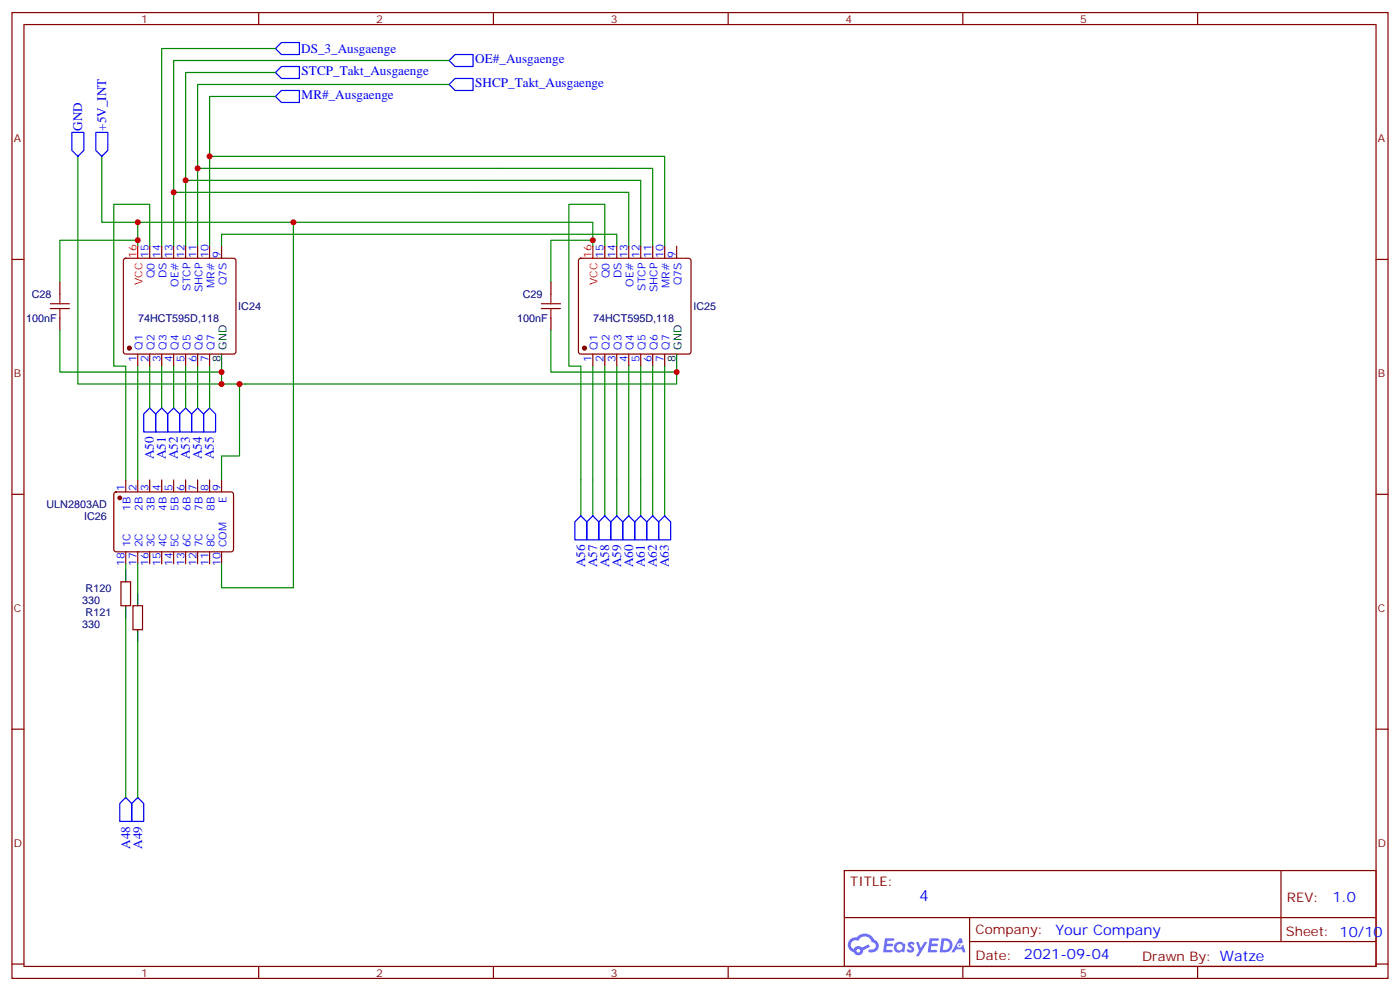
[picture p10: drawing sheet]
<svg xmlns="http://www.w3.org/2000/svg" width="412mm" height="292mm" viewBox="0 0 412 292" stroke-linecap="round" stroke-linejoin="round" font-family="sans-serif">
<g fill="none" stroke="#870000" stroke-width=".35">
<path d="M3.5 3.7h405.4v284.3h-405.4zM7.1 7.2h398.2v277.3h-398.2zM76.2 3.7v3.5M145.3 3.7v3.5M214.5 3.7v3.5M283.6 3.7v3.5M352.8 3.7v3.5M3.5 76.4h3.6M405.3 76.4h3.6M3.5 145.5h3.6M405.3 145.5h3.6M3.5 214.7h3.6"/>
<path d="M405.3 214.7h3.6M248.7 256.3h156.6v28.2h-156.6zM377.3 256.3v20.9M248.7 270.1h156.5M285.6 277.2h119.6M285.6 270.1v14.2M3.5 283.8h3.6M76.2 284.5v3.5M145.3 284.5v3.5M214.5 284.5v3.5M283.6 284.5v3.5M352.8 284.5v3.5"/>
<path d="M405.3 283.8h3.6"/>
</g>
<g fill="#5487ff">
<path d="M267.7 277.5a1.22 1.22 0 0 1 1.7 .2l-.4 .6a.47 .47 0 0 0-.3-.4 .47 .47 0 0 0-.5 .2l.1 .2a1.14 1.14 0 0 1 .8 1.8 1.14 1.14 0 0 1-1.9 0l-.2-.2 .5-.6 .7 .5a.29 .29 0 0 0 .3-.3 .29 .29 0 0 0-.2-.3 1.04 1.04 0 0 1-.6-1.7z"/>
<path d="M260.7 276.2h2.4l.3 .2-.2 .5-1.8 .1-.1 .8h1.5l.3 .4-.3 .4h-1.6l-.2 1.1h1.7l.2 .3-.2 .3-2.6 .1z"/>
<path d="M273.8 276.2h2.4l.3 .2-.1 .5-1.8 .1-.2 .8h1.6l.3 .4-.4 .4-1.6-.1-.1 1.1 1.7 .1 .2 .3-.2 .3-2.6 .1z"/>
<path d="M282.6 276.2h.7l.3 1.3-.6 .3a.69 .69 0 0 0-1 .3 .69 .69 0 0 0 .4 .9 .69 .69 0 0 0 .9-.6l.5-.2 .6 2.2h-.8l-.2-.9h-1.8l-.5 .9h-.8z"/>
<path d="M269.8 277.3h.8l.6 1.8 1.1-1.8h.9l-2.6 4.2h-.8l.9-1.5z"/>
<path d="M277.4 276.2l-.6 4.2h1.3a2.11 2.11 0 0 0 2.5-2.1 2.11 2.11 0 0 0-2.5-2.1zM278.1 277a1.39 1.39 0 0 1 1.7 1.4 1.39 1.39 0 0 1-1.8 1.2h-.3z"/>
<path d="M263.7 277.8a1.54 1.54 0 0 0-.1 2.2 1.54 1.54 0 0 0 2.2 .1l.6 .3 .3-2.3-.2-.3h-.4a1.49 1.49 0 0 0-2.4 0zM264 278.8a.94 .94 0 0 1 1.8 0 .94 .94 0 0 1-1.8 0z"/>
<path d="M250.4 276.6a2.18 2.18 0 0 0 1.1 3.7 1.44 1.44 0 0 0 1.6 .9 1.44 1.44 0 0 0 1.2-1.4l2-1.1-.5-.7-1.9 1a1.47 1.47 0 0 0-2.4 .4 1.39 1.39 0 0 1-.7-1.9 1.39 1.39 0 0 1 2-.5 2.12 2.12 0 0 1 2.2-1.3 2.12 2.12 0 0 1 1.9 1.7 1.14 1.14 0 0 1 1.1 1.4 1.14 1.14 0 0 1-1.7 .7 .43 .43 0 0 0-.5 .4 .43 .43 0 0 0 .4 .5 1.98 1.98 0 0 0 2.5-1.2 1.98 1.98 0 0 0-1.2-2.6 3.1 3.1 0 0 0-5.3-.6l-.9 .1zM252.3 279.9a.55 .55 0 0 1 1.1 0 .55 .55 0 0 1-1.1 0z"/>
<circle cx="282.6" cy="278.3" r=".26"/>
</g>
<g fill="none" stroke="#008700" stroke-width=".35">
<path d="M81.1 14.3h-33.5v58.2M132.3 17.8h-81.1v54.7M81.1 21.3h-26.4v51.2M81.1 28.4h-19.4v44.1M132.3 24.9h-74.1v47.6M22.9 46v67.1h176.4v-5.3M30 46v19.4h144.6v7.1M51.2 56.6h134v15.9M54.7 53.1h134v19.4M58.2 49.6h134.1v22.9M61.7 46h134.1v26.5M40.6 70.7h-23v12.4"/>
<path d="M40.6 65.4v7.1M44.1 72.5v-12.4h-10.6v47.7h3.5v33.5M65.3 72.5v-3.5h116.4v3.5M86.4 65.4v107.6h-21.1v-7M174.6 70.7h-12.3v12.4M178.2 72.5v-12.4h-10.6v47.7h3.5v44.1M17.6 97.2v12.3h47.7M162.3 97.2v12.3h37M40.6 107.8v33.5M44.1 107.8v12.3M47.6 107.8v12.3M51.2 107.8v12.3"/>
<path d="M54.7 107.8v12.3M58.2 107.8v12.3M61.7 107.8v12.3M65.3 107.8v5.3M70.6 113.1v21.1h-5.3v7.1M174.6 107.8v44.1M178.2 107.8v44.1M181.7 107.8v44.1M185.2 107.8v44.1M188.7 107.8v44.1M192.3 107.8v44.1M195.8 107.8v44.1"/>
<path d="M37 166v1.7M40.6 166v8.8M37 181.9v52.9M40.6 188.9v45.9"/>
</g>
<g fill="none" stroke="#00f" stroke-width=".35">
<path d="M82.9 12.5h5.3v3.6h-5.3l-1.8-1.8zM82.9 19.6h5.3v3.5h-5.3l-1.8-1.8zM134.1 16.1h5.2v3.5h-5.2l-1.8-1.8zM21.2 39h3.5v5.3l-1.8 1.7-1.7-1.7zM28.2 39h3.5v5.3l-1.7 1.7-1.8-1.7zM81.1 28.4l1.8-1.8h5.3v3.6h-5.3zM132.3 24.9l1.8-1.8h5.2v3.5h-5.2zM44.1 120.1l1.8 1.8v5.3h-3.6v-5.3zM47.6 120.1l1.8 1.8v5.3h-3.5v-5.3zM51.2 120.1l1.7 1.8v5.3h-3.5v-5.3zM54.7 120.1l1.7 1.8v5.3h-3.5v-5.3zM58.2 120.1l1.8 1.8v5.3h-3.6v-5.3z"/>
<path d="M60 121.9l1.7-1.8 1.8 1.8v5.3h-3.5zM171.1 151.9l1.8 1.7v5.3h-3.6v-5.3zM174.6 151.9l1.8 1.7v5.3h-3.5v-5.3zM178.2 151.9l1.7 1.7v5.3h-3.5v-5.3zM181.7 151.9l1.7 1.7v5.3h-3.5v-5.3zM185.2 151.9l1.8 1.7v5.3h-3.6v-5.3zM188.7 151.9l1.8 1.7v5.3h-3.5v-5.3zM192.3 151.9l1.7 1.7v5.3h-3.5v-5.3zM195.8 151.9l1.8 1.7v5.3h-3.6v-5.3zM35.3 236.5l1.7-1.7 1.8 1.7v5.3h-3.5zM40.6 234.8l1.7 1.7v5.3h-3.5v-5.3z"/>
</g>
<g fill="#870000" stroke="#870000" stroke-width=".35">
<circle cx="38.1" cy="102.5" r=".53"/>
<circle cx="172.2" cy="102.5" r=".53"/>
<circle cx="35.3" cy="146.6" r=".53"/>
</g>
<g fill="none" stroke="#870000" stroke-width=".35">
<path d="M36.6 76.2l.4-.2h31.8l.5 .2 .2 .5v26.8l-.2 .5-.5 .2h-31.8l-.5-.2-.2-.5v-26.8zM44.1 72.5v3.5M47.6 72.5v3.5M51.2 72.5v3.5M54.7 72.5v3.5M58.2 72.5v3.5M61.7 72.5v3.5M65.3 72.5v3.5M170.6 76.2l.5-.2h31.7l.5 .2 .3 .5v26.8l-.3 .5-.5 .2h-31.7l-.5-.2-.2-.5v-26.8zM178.2 72.5v3.5M181.7 72.5v3.5M185.2 72.5v3.5"/>
<path d="M188.7 72.5v3.5M192.3 72.5v3.5M195.8 72.5v3.5M199.3 72.5v3.5M17.6 83.1v3.5M17.6 93.7v3.5M162.3 83.1v3.5M162.3 93.7v3.5M40.6 104.2v3.6M44.1 104.2v3.6M47.6 104.2v3.6M51.2 104.2v3.6"/>
<path d="M54.7 104.2v3.6M58.2 104.2v3.6M61.7 104.2v3.6M174.6 104.2v3.6M178.2 104.2v3.6M181.7 104.2v3.6M185.2 104.2v3.6M188.7 104.2v3.6M192.3 104.2v3.6M195.8 104.2v3.6M33.7 145l.5-.2 34.2 .1 .4 .6-.1 16.5-.6 .5-34.2-.1-.4-.7v-16.2zM37 141.3v3.5"/>
<path d="M40.6 141.3v3.5M44.1 141.3v3.5M47.6 141.3v3.5M51.2 141.3v3.5M54.7 141.3v3.5M58.2 141.3v3.5M61.7 141.3v3.5M65.3 141.3v3.5M35.6 171.3h2.9v7h-2.9zM37 162.5v3.5M39.2 178.3h2.8v7.1h-2.8zM40.6 162.5v3.5"/>
<path d="M44.1 162.5v3.5M47.6 162.5v3.5M51.2 162.5v3.5M54.7 162.5v3.5M58.2 162.5v3.5M61.7 162.5v3.5M65.3 162.5v3.5"/>
</g>
<path d="M65.3 104.2v3.6M199.3 104.2v3.6M37 167.7v3.6M37 178.3v3.6M40.6 174.8v3.5M40.6 185.4v3.5" fill="none" stroke="#000" stroke-width=".35"/>
<path d="M40.6 72.5v3.5M174.6 72.5v3.5" fill="none" stroke="#f00" stroke-width=".35"/>
<path d="M14.8 89.4h5.7M14.8 90.8h5.7M17.6 86.6v2.8M17.6 90.8v2.9M159.5 89.4h5.6M159.5 90.8h5.6M162.3 86.6v2.8M162.3 90.8v2.9" fill="none" stroke="#a10000" stroke-width=".35"/>
<g fill="#c00">
<circle cx="51.2" cy="56.6" r=".88"/>
<circle cx="54.7" cy="53.1" r=".88"/>
<circle cx="58.2" cy="49.6" r=".88"/>
<circle cx="61.7" cy="46" r=".88"/>
<circle cx="65.3" cy="113.1" r=".88"/>
<circle cx="40.6" cy="65.4" r=".88"/>
<circle cx="70.6" cy="113.1" r=".88"/>
<circle cx="40.6" cy="70.7" r=".88"/>
<circle cx="65.3" cy="109.5" r=".88"/>
<circle cx="174.6" cy="70.7" r=".88"/>
<circle cx="199.3" cy="109.5" r=".88"/>
<circle cx="86.4" cy="65.4" r=".88"/>
</g>
<text font-size="4.6" fill="#00f" x="270.8" y="265.3">4</text>
<g font-size="4.2" fill="#00f">
<text x="392.5" y="265.6">1.0</text>
<text x="310.9" y="275.1">Your Company</text>
<text x="301.6" y="282.4">2021-09-04</text>
</g>
<g font-size="3.9" fill="#00f">
<text x="88.7" y="15.6">DS_3_Ausgaenge</text>
<text x="88.9" y="22.2">STCP_Takt_Ausgaenge</text>
<text x="140" y="18.7">OE#_Ausgaenge</text>
<text x="88.9" y="29.2">MR#_Ausgaenge</text>
<text x="140" y="25.7">SHCP_Takt_Ausgaenge</text>
<text x="24.2" y="38.5" transform="rotate(-90 24.2 38.5)">GND</text>
<text x="31.3" y="38.5" transform="rotate(-90 31.3 38.5)">+5V_INT</text>
<text x="45.4" y="135.2" transform="rotate(-90 45.4 135.2)">A50</text>
<text x="48.9" y="135.2" transform="rotate(-90 48.9 135.2)">A51</text>
<text x="52.4" y="135.2" transform="rotate(-90 52.4 135.2)">A52</text>
<text x="55.9" y="135.2" transform="rotate(-90 55.9 135.2)">A53</text>
<text x="59.5" y="135.2" transform="rotate(-90 59.5 135.2)">A54</text>
<text x="63" y="135.2" transform="rotate(-90 63 135.2)">A55</text>
<text x="172.4" y="166.9" transform="rotate(-90 172.4 166.9)">A56</text>
<text x="175.9" y="166.9" transform="rotate(-90 175.9 166.9)">A57</text>
<text x="179.4" y="166.9" transform="rotate(-90 179.4 166.9)">A58</text>
<text x="182.9" y="166.9" transform="rotate(-90 182.9 166.9)">A59</text>
<text x="186.5" y="166.9" transform="rotate(-90 186.5 166.9)">A60</text>
<text x="190" y="166.9" transform="rotate(-90 190 166.9)">A61</text>
<text x="193.5" y="166.9" transform="rotate(-90 193.5 166.9)">A62</text>
<text x="197.1" y="166.9" transform="rotate(-90 197.1 166.9)">A63</text>
<text x="38.3" y="249.8" transform="rotate(-90 38.3 249.8)">A48</text>
<text x="41.8" y="249.8" transform="rotate(-90 41.8 249.8)">A49</text>
</g>
<g font-size="3.9" fill="#800">
<text x="250.5" y="260.9">TITLE:</text>
<text x="379.1" y="265.6">REV:</text>
<text x="287.4" y="275.1">Company:</text>
<text x="378.7" y="275.7">Sheet: 10/10</text>
<text x="287.4" y="282.8">Date:</text>
<text x="336.4" y="282.8">Drawn By: Watze</text>
</g>
<g font-size="3.2" fill="#800">
<text x="41.6" y="6.7">1</text>
<text x="110.8" y="6.7">2</text>
<text x="179.9" y="6.7">3</text>
<text x="249.1" y="6.7">4</text>
<text x="318.2" y="6.7">5</text>
<text x="4.1" y="41.8">A</text>
<text x="405.9" y="41.8">A</text>
<text x="4.1" y="110.9">B</text>
<text x="405.9" y="110.9">B</text>
<text x="4.1" y="180.1">C</text>
<text x="405.9" y="180.1">C</text>
<text x="4.1" y="249.2">D</text>
<text x="405.9" y="249.2">D</text>
<text x="41.6" y="287.5">1</text>
<text x="110.8" y="287.5">2</text>
<text x="179.9" y="287.5">3</text>
<text x="249.1" y="287.5">4</text>
<text x="318.2" y="287.5">5</text>
</g>
<g font-size="3.2" fill="#f00">
<text x="40.2" y="75.8" transform="rotate(-90 40.2 75.8)">16</text>
<text x="174.3" y="75.8" transform="rotate(-90 174.3 75.8)">16</text>
<text x="42" y="83.9" transform="rotate(-90 42 83.9)">VCC</text>
<text x="176" y="83.9" transform="rotate(-90 176 83.9)">VCC</text>
</g>
<g font-size="3.2" fill="#00f">
<text x="43.7" y="75.8" transform="rotate(-90 43.7 75.8)">15</text>
<text x="47.3" y="75.8" transform="rotate(-90 47.3 75.8)">14</text>
<text x="50.8" y="75.8" transform="rotate(-90 50.8 75.8)">13</text>
<text x="54.3" y="75.8" transform="rotate(-90 54.3 75.8)">12</text>
<text x="57.9" y="75.8" transform="rotate(-90 57.9 75.8)">11</text>
<text x="61.4" y="75.8" transform="rotate(-90 61.4 75.8)">10</text>
<text x="64.9" y="75.8" transform="rotate(-90 64.9 75.8)">9</text>
<text x="177.8" y="75.8" transform="rotate(-90 177.8 75.8)">15</text>
<text x="181.3" y="75.8" transform="rotate(-90 181.3 75.8)">14</text>
<text x="184.9" y="75.8" transform="rotate(-90 184.9 75.8)">13</text>
<text x="188.4" y="75.8" transform="rotate(-90 188.4 75.8)">12</text>
<text x="191.9" y="75.8" transform="rotate(-90 191.9 75.8)">11</text>
<text x="195.4" y="75.8" transform="rotate(-90 195.4 75.8)">10</text>
<text x="199" y="75.8" transform="rotate(-90 199 75.8)">9</text>
<text x="45.5" y="81.8" transform="rotate(-90 45.5 81.8)">Q0</text>
<text x="49" y="81.9" transform="rotate(-90 49 81.9)">DS</text>
<text x="179.6" y="81.8" transform="rotate(-90 179.6 81.8)">Q0</text>
<text x="183.1" y="81.9" transform="rotate(-90 183.1 81.9)">DS</text>
<text x="52.6" y="84.4" transform="rotate(-90 52.6 84.4)">OE#</text>
<text x="56.1" y="85.6" transform="rotate(-90 56.1 85.6)">STCP</text>
<text x="59.6" y="86" transform="rotate(-90 59.6 86)">SHCP</text>
<text x="63.1" y="84.8" transform="rotate(-90 63.1 84.8)">MR#</text>
<text x="66.7" y="84" transform="rotate(-90 66.7 84)">Q7S</text>
<text x="186.6" y="84.4" transform="rotate(-90 186.6 84.4)">OE#</text>
<text x="190.1" y="85.6" transform="rotate(-90 190.1 85.6)">STCP</text>
<text x="193.7" y="86" transform="rotate(-90 193.7 86)">SHCP</text>
<text x="197.2" y="84.8" transform="rotate(-90 197.2 84.8)">MR#</text>
<text x="200.7" y="84" transform="rotate(-90 200.7 84)">Q7S</text>
<text x="40.2" y="106.4" transform="rotate(-90 40.2 106.4)">1</text>
<text x="42" y="102.9" transform="rotate(-90 42 102.9)">Q1</text>
<text x="43.7" y="106.4" transform="rotate(-90 43.7 106.4)">2</text>
<text x="45.5" y="102.9" transform="rotate(-90 45.5 102.9)">Q2</text>
<text x="47.3" y="106.4" transform="rotate(-90 47.3 106.4)">3</text>
<text x="49" y="102.9" transform="rotate(-90 49 102.9)">Q3</text>
<text x="50.8" y="106.4" transform="rotate(-90 50.8 106.4)">4</text>
<text x="52.6" y="102.9" transform="rotate(-90 52.6 102.9)">Q4</text>
<text x="54.3" y="106.4" transform="rotate(-90 54.3 106.4)">5</text>
<text x="56.1" y="102.9" transform="rotate(-90 56.1 102.9)">Q5</text>
<text x="57.9" y="106.4" transform="rotate(-90 57.9 106.4)">6</text>
<text x="59.6" y="102.9" transform="rotate(-90 59.6 102.9)">Q6</text>
<text x="61.4" y="106.4" transform="rotate(-90 61.4 106.4)">7</text>
<text x="63.1" y="102.9" transform="rotate(-90 63.1 102.9)">Q7</text>
<text x="174.3" y="106.4" transform="rotate(-90 174.3 106.4)">1</text>
<text x="176" y="102.9" transform="rotate(-90 176 102.9)">Q1</text>
<text x="177.8" y="106.4" transform="rotate(-90 177.8 106.4)">2</text>
<text x="179.6" y="102.9" transform="rotate(-90 179.6 102.9)">Q2</text>
<text x="181.3" y="106.4" transform="rotate(-90 181.3 106.4)">3</text>
<text x="183.1" y="102.9" transform="rotate(-90 183.1 102.9)">Q3</text>
<text x="184.9" y="106.4" transform="rotate(-90 184.9 106.4)">4</text>
<text x="186.6" y="102.9" transform="rotate(-90 186.6 102.9)">Q4</text>
<text x="188.4" y="106.4" transform="rotate(-90 188.4 106.4)">5</text>
<text x="190.1" y="102.9" transform="rotate(-90 190.1 102.9)">Q5</text>
<text x="191.9" y="106.4" transform="rotate(-90 191.9 106.4)">6</text>
<text x="193.7" y="102.9" transform="rotate(-90 193.7 102.9)">Q6</text>
<text x="195.4" y="106.4" transform="rotate(-90 195.4 106.4)">7</text>
<text x="197.2" y="102.9" transform="rotate(-90 197.2 102.9)">Q7</text>
<text x="36.7" y="144.6" transform="rotate(-90 36.7 144.6)">1</text>
<text x="40.2" y="144.6" transform="rotate(-90 40.2 144.6)">2</text>
<text x="43.7" y="144.6" transform="rotate(-90 43.7 144.6)">3</text>
<text x="47.3" y="144.6" transform="rotate(-90 47.3 144.6)">4</text>
<text x="50.8" y="144.6" transform="rotate(-90 50.8 144.6)">5</text>
<text x="54.3" y="144.6" transform="rotate(-90 54.3 144.6)">6</text>
<text x="57.9" y="144.6" transform="rotate(-90 57.9 144.6)">7</text>
<text x="61.4" y="144.6" transform="rotate(-90 61.4 144.6)">8</text>
<text x="64.9" y="144.6" transform="rotate(-90 64.9 144.6)">9</text>
<text x="66.7" y="148.1" transform="rotate(-90 66.7 148.1)">E</text>
<text x="38.5" y="150.3" transform="rotate(-90 38.5 150.3)">1B</text>
<text x="42" y="150.3" transform="rotate(-90 42 150.3)">2B</text>
<text x="45.5" y="150.3" transform="rotate(-90 45.5 150.3)">3B</text>
<text x="49" y="150.3" transform="rotate(-90 49 150.3)">4B</text>
<text x="52.6" y="150.3" transform="rotate(-90 52.6 150.3)">5B</text>
<text x="56.1" y="150.3" transform="rotate(-90 56.1 150.3)">6B</text>
<text x="59.6" y="150.3" transform="rotate(-90 59.6 150.3)">7B</text>
<text x="63.1" y="150.3" transform="rotate(-90 63.1 150.3)">8B</text>
<text x="38.5" y="161.1" transform="rotate(-90 38.5 161.1)">1C</text>
<text x="42" y="161.1" transform="rotate(-90 42 161.1)">2C</text>
<text x="45.5" y="161.1" transform="rotate(-90 45.5 161.1)">3C</text>
<text x="49" y="161.1" transform="rotate(-90 49 161.1)">4C</text>
<text x="52.6" y="161.1" transform="rotate(-90 52.6 161.1)">5C</text>
<text x="56.1" y="161.1" transform="rotate(-90 56.1 161.1)">6C</text>
<text x="59.6" y="161.1" transform="rotate(-90 59.6 161.1)">7C</text>
<text x="63.1" y="161.1" transform="rotate(-90 63.1 161.1)">8C</text>
<text x="66.7" y="161.1" transform="rotate(-90 66.7 161.1)">COM</text>
<text x="36.7" y="166.7" transform="rotate(-90 36.7 166.7)">18</text>
<text x="40.2" y="166.7" transform="rotate(-90 40.2 166.7)">17</text>
<text x="43.7" y="166.7" transform="rotate(-90 43.7 166.7)">16</text>
<text x="47.3" y="166.7" transform="rotate(-90 47.3 166.7)">15</text>
<text x="50.8" y="166.7" transform="rotate(-90 50.8 166.7)">14</text>
<text x="54.3" y="166.7" transform="rotate(-90 54.3 166.7)">13</text>
<text x="57.9" y="166.7" transform="rotate(-90 57.9 166.7)">12</text>
<text x="61.4" y="166.7" transform="rotate(-90 61.4 166.7)">11</text>
<text x="64.9" y="166.7" transform="rotate(-90 64.9 166.7)">10</text>
</g>
<g font-size="3.2" fill="#000080">
<text x="9.3" y="87.7">C28</text>
<text x="154" y="87.7">C29</text>
<text x="7.7" y="94.8">100nF</text>
<text x="40.7" y="94.8">74HCT595D,118</text>
<text x="70.2" y="91.2">IC24</text>
<text x="152.3" y="94.8">100nF</text>
<text x="174.7" y="94.8">74HCT595D,118</text>
<text x="204.3" y="91.2">IC25</text>
<text x="13.7" y="149.5">ULN2803AD</text>
<text x="24.8" y="153">IC26</text>
<text x="24.2" y="177.7">330</text>
<text x="25.2" y="174.2">R120</text>
<text x="24.2" y="184.8">330</text>
<text x="25.2" y="181.3">R121</text>
</g>
<g font-size="3.2">
<text x="64.9" y="106.4" transform="rotate(-90 64.9 106.4)">8</text>
<text x="66.7" y="102.9" transform="rotate(-90 66.7 102.9)">GND</text>
<text x="199" y="106.4" transform="rotate(-90 199 106.4)">8</text>
<text x="200.7" y="102.9" transform="rotate(-90 200.7 102.9)">GND</text>
</g>
</svg>
